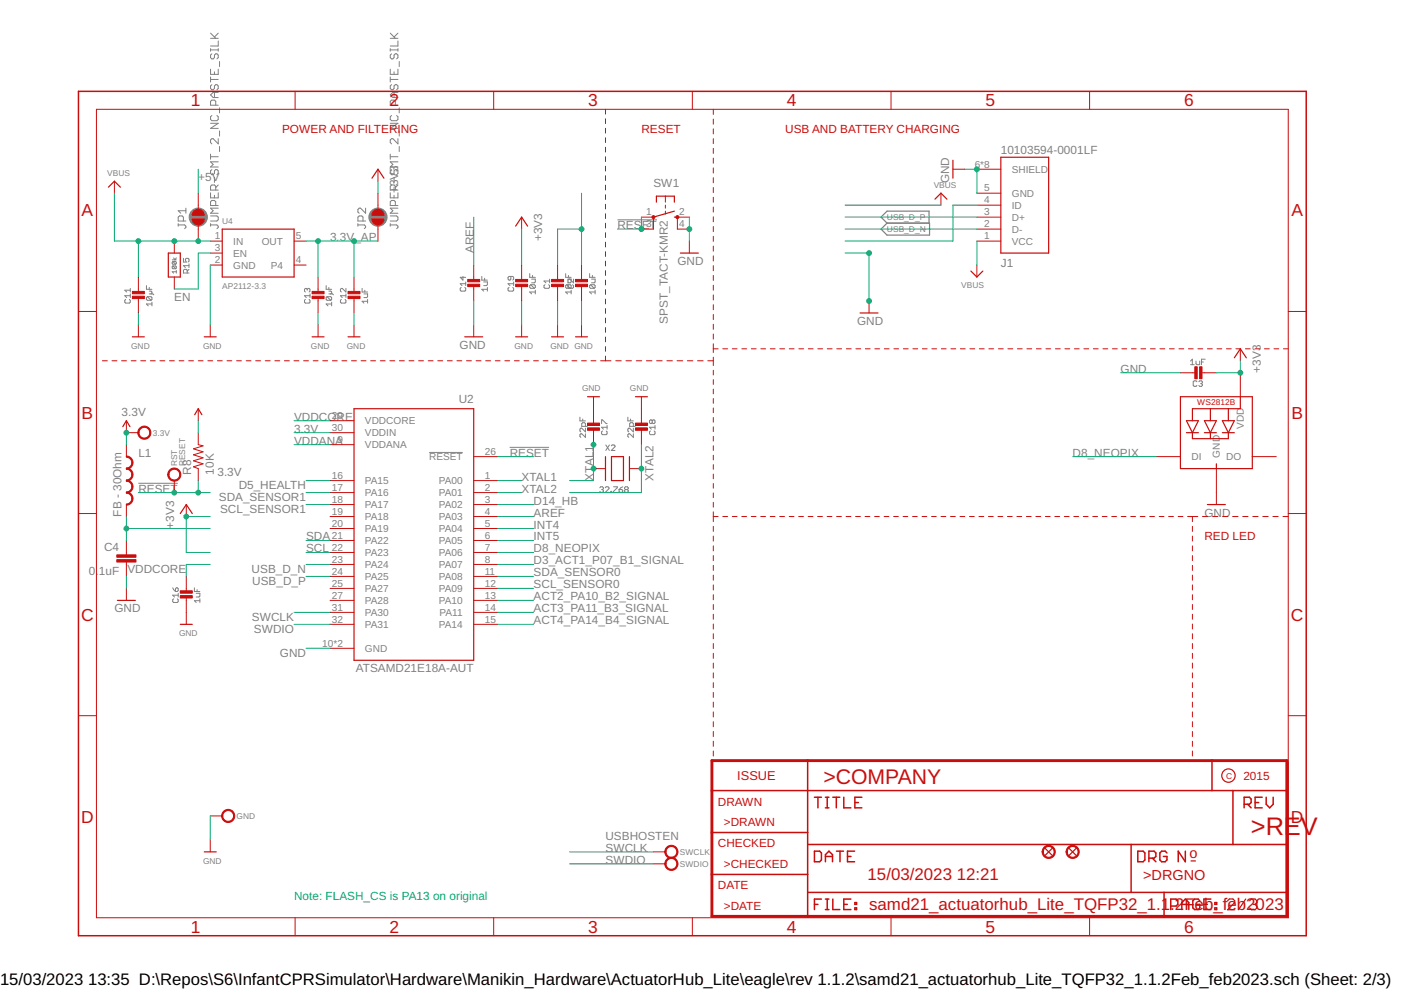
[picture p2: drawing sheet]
<svg xmlns="http://www.w3.org/2000/svg" width="297mm" height="210mm" viewBox="0 0 297 210" stroke-linecap="round" stroke-linejoin="round" font-family="sans-serif">
<g fill="none" stroke="#808080" stroke-width=".21">
<path d="M44.6 14.7v1.1h1.7v-1.1M44.6 10.3v.6M44.6 16.3v1.1M44.6 16.8h1.7M44.6 10.6h1.7M44.6 8.1h1.7M44.6 7l1.1 1.1M44.9 11.4l-.3 .3v.5l.3 .3h.3l.3-.3v-.5l.2-.3h.3l.3 .3v.5l-.3 .3M44.9 17.9l-.3 .3v.6l.3 .2h.3l.3-.2v-.6l.2-.3h.3l.3 .3v.6l-.3 .2M45.5 15.2v.6M45.5 19.6v1.1M46.3 8.7v1.1h-1.7"/>
<path d="M46.3 10.3v.6M46.3 19.6h-1.1l-.6 .5 .6 .6h1.1M46.3 7l-.8 .9M46.5 13v1.1M82.7 16.8h1.7M82.7 14.7v1.1h1.7v-1.1M82.7 10.6h1.7M82.7 8.1h1.7M82.7 10.3v.6M82.7 16.3v1.1M82.7 7l1.1 1.1M83 17.9l-.3 .3v.6l.3 .2h.3l.2-.2v-.6l.3-.3h.3l.3 .3v.6l-.3 .2"/>
<path d="M83 11.4l-.3 .3v.5l.3 .3h.3l.2-.3v-.5l.3-.3h.3l.3 .3v.5l-.3 .3M83.5 15.2v.6M83.5 19.6v1.1M84.4 19.6h-1.1l-.6 .5 .6 .6h1.1M84.4 8.7v1.1h-1.7M84.4 10.3v.6M84.4 7l-.9 .9M84.6 13v1.1M44.6 32.7v1.1M44.6 33.2h1.7M44.6 26.1h1.7l-1.7 1.1h1.7M44.9 24.5l-.3 .3v.5l.3 .3h1.1l.3-.3v-.5l-.3-.3"/>
<path d="M44.9 36l-.3 .2v.6l.3 .2h.3l.3-.2v-.6l.2-.2h.3l.3 .2v.6l-.3 .2M45.5 37.6v1.1M45.7 22.3v-.8l-.2-.3h-.6l-.3 .3v.8h1.7M46.3 29.4v1.1l-1.1-1.1h-.3l-.3 .3v.5l.3 .3M46.3 39.2l-.6 .6M46.3 34.3h-1.7l.6 .6-.6 .5h1.7M46.5 22.9v1M46.5 27.8v1.1M46.5 31.1v1M82.7 33.2h1.7M82.7 26.1h1.7l-1.7 1.1h1.7M82.7 32.7v1.1"/>
<path d="M83 36l-.3 .2v.6l.3 .2h.3l.2-.2v-.6l.3-.2h.3l.3 .2v.6l-.3 .2M83 24.5l-.3 .3v.5l.3 .3h1.1l.3-.3v-.5l-.3-.3M83.5 37.6v1.1M83.8 22.3v-.8l-.3-.3h-.5l-.3 .3v.8h1.7M84.4 34.3h-1.7l.6 .6-.6 .5h1.7M84.4 29.4v1.1l-1.1-1.1h-.3l-.3 .3v.5l.3 .3M84.4 39.2l-.6 .6M84.6 22.9v1M84.6 27.8v1.1M84.6 31.1v1M36.5 55.1h.9M36.7 55.5h.5l.2 .1-.2 .4"/>
<path d="M36.7 56.4h.5l.2 .1-.2 .5M36.7 56.4l-.2 .4 .2 .2h.5M36.7 55.5l-.2 .4 .7 .1M36.7 56.4l.5 .6M36.7 55.5l.5 .5M36.8 54.7l.3 .4 .3-.4M37.4 57.6h-.9l.3 .3M37.4 57.3v.6M37.8 47.7h1.3l.3 .3v.2l-.3 .3M37.8 47.4v.6M38.9 46.9v-.9l-.3-.2h-.5l-.3 .2v.9h1.6M38.9 54.8v.8h.6l-.2-.4 .2-.4h.4l.2 .2v.4l-.2 .2"/>
<path d="M39.4 44.1v1.1M39.4 44.7h-1.6l.5 .5M39.7 57.9v-.6l-.2-.2h-.4l-.2 .2v.6h1.2M40.1 57.1l-.4 .4M40.1 56.3h-1.2l.4 .4M40.1 55.9v.8M44.6 47.7h1.4l.3 .3v.2l-.3 .3M44.6 40.9v1.1h1.7v-1.1M44.6 45.8h1.4l.3 .2v.6l-.3 .3h-1.4M44.6 47.4v.6M45.5 41.4v.6M45.7 40.3v-.8l-.2-.3h-.6l-.3 .3v.8h1.7"/>
<path d="M45.7 43.6v-.8l-.2-.3h-.6l-.3 .3v.8h1.7M46.3 44.1h-1.7l.6 .6-.6 .5h1.7M75.9 47.7h1.3l.3 .3v.2l-.3 .3M75.9 47.4v.6M77 46.9v-.9l-.3-.2h-.5l-.3 .2v.9h1.6M77.5 44.1v1.1l-1.1-1.1h-.2l-.3 .3v.6l.3 .2M82.7 47.7h1.4l.3 .3v.2l-.3 .3M82.7 45.8h1.4l.3 .2v.6l-.3 .3h-1.4M82.7 40.9v1.1h1.7v-1.1M82.7 47.4v.6M83.5 41.4v.6M83.8 40.3v-.8l-.3-.3h-.5l-.3 .3v.8h1.7"/>
<path d="M83.8 43.6v-.8l-.3-.3h-.5l-.3 .3v.8h1.7M84.4 44.1h-1.7l.6 .6-.6 .5h1.7M98.1 58.6v.8l-.5-.6h1.1M98.7 59.8v.8M102.2 58.6v.8h1.1M102.6 59.8h.7v.6l-.2 .2h-.5M102.7 59v.4M108.3 58.6v.6l-.2 .2-.4-.2v-.4l.2-.2h.8l.2 .2v.4l-.2 .2M108.9 59.8v.8M112.3 58v.8h1.2M112.7 59.2h.8v.6l-.2 .2h-.6M112.9 58.4v.4"/>
<path d="M116.5 59.2v.8M116.5 59.6h-1.2l.4 .4M119.9 58v.8h1.2M120.3 59.2h.8v.6l-.2 .2h-.6M120.5 58.4v.4M120.6 59.2l-.2 .2v.4l.2 .2M120.8 59.2l.8 .8v-.8M125 58v.8h1.2M125.4 59.2h.8v.6l-.2 .2h-.6M125.6 58.4v.4M130.9 46.6h8.4M26.6 63.5l-.1 .2v.4l.1 .2h.8l.2-.2v-.4l-.2-.2"/>
<path d="M27.6 61.2v.7M27.6 62.3v.8M27.6 62.7h-1.1l.4 .4M27.6 61.5h-1.1l.4 .4M31.1 60.6v.7h1.1M31.2 62.9h.8l.2 .2v.4l-.2 .2M31.2 62.9l-.1 .2v.4l.1 .2h.8M31.2 62.9l.8 .8M31.6 61.7h.4l.2 .2-.2 .4M31.6 62.3h.8l.2 .2M31.6 60.9v.4M32.2 64.5h-1.1l.3 .4"/>
<path d="M32.2 64.1v.8M64.7 63.5l-.1 .2v.4l.1 .2h.8l.2-.2v-.4l-.2-.2M65.1 61.3l-.2-.1-.3 .1v.4l.1 .2M65.1 61.3l.2-.1 .4 .1v.4l-.2 .2M65.1 61.3v.2M65.7 62.7h-1.1l.3 .4M65.7 62.3v.8M69.2 60.6v.7h1.1M69.3 62.9l-.1 .2v.4l.1 .2h.8M69.3 62.9h.8l.2 .2v.4l-.2 .2M69.3 62.9l.8 .8M69.7 62.3h.8l.2 .2"/>
<path d="M69.7 61.7h.4l.2 .2-.2 .4M69.7 60.9v.4M70.3 64.5h-1.1l.3 .4M70.3 64.1v.8M72.4 63.5l-.2 .2v.4l.2 .2h.8l.1-.2v-.4l-.1-.2M73.3 62.7h-1.1l.4 .4M73.3 61.2v.7l-.7-.7-.4 .1v.4l.2 .2M73.3 62.3v.8M76.8 61.2v.7h1.1M77.2 62.3h.7v.6l-.2 .2h-.5M77.3 61.5v.4M77.9 63.9h-1.1l.4 .4"/>
<path d="M77.9 63.5v.8M97.8 60.9l-.2 .2v.4l.2 .2h.8l.1-.2v-.4l-.1-.2M98.7 60.2h-1.1l.4 .4M103.3 61.3h-1.1l.4 .4M103.3 60.9v.8M107.9 60.9l-.2 .2v.4l.2 .2h.8l.2-.2v-.4l-.2-.2M108.9 60.2h-1.2l.4 .4M112.5 60.4h.8l.2 .2v.3l-.2 .2M112.5 60.4l-.2 .2v.3l.2 .2h.8M112.5 60.4l.8 .7M113.5 61.9h-1.2l.4 .4M113.5 61.5v.8"/>
<path d="M115.5 60.4l-.2 .2v.3l.2 .2h.8l.2-.2v-.3l-.2-.2M120.1 60.4l-.2 .2v.3l.2 .2h1.3l.2-.2v-.3l-.2-.2M120.1 60.4h.8l.2 .2v.3l-.2 .2zM120.6 60.4l-.2 .2v.3l.2 .2M121.1 61.9h-1.2l.4 .4M121.1 61.5v.8M125.2 60.4l-.2 .2v.3l.2 .2h.8M125.2 60.4h.8l.2 .2v.3l-.2 .2M125.2 60.4l.8 .7M126.2 61.9h-1.2l.4 .4M126.2 61.5v.8M252.4 76.6l.4-.4v1.1"/>
<path d="M252.4 77.3h.8M253.6 76.6v.5l.2 .2h.6v-.7M254.7 76.8h.4M255.5 76.2h-.8v1.1M91 95.9h7.1M108.1 94.8h8.3M123 88.5v.7h1.1M123.5 88.8v.4M124.1 90.4v-.6l-.2-.2h-.4l-.2 .2v.6h1.2M124.1 90.8v.8l-.8-.8-.3 .2v.4l.1 .2M124.1 92v.7l-.8-.7-.3 .2v.3l.1 .2M127.6 89.8v-.8h.1l.8 .8h.2"/>
<path d="M127.7 91.4l-.1 .2v.4l.1 .2h.8l.2-.2v-.4l-.2-.2M128.4 94.3l.8 1.2M128.7 90.2v.8M128.7 90.6h-1.1l.3 .4M129.2 94.3l-.8 1.2M129.6 94.5l.2-.2h.4l.2 .2v.2l-.8 .8h.8M133.1 88.5v.7h1.2M133.7 88.8v.4M134.3 92v.7l-.8-.7-.4 .2v.3l.2 .2M134.3 90.8v.8l-.8-.8-.4 .2v.4l.2 .2M134.3 90.4v-.6l-.2-.2h-.4l-.2 .2v.6h1.2M137.9 91.4l-.2 .2v.4l.2 .2h.8l.2-.2v-.4l-.2-.2"/>
<path d="M138.3 89.2l-.2-.2-.4 .2v.4l.2 .2 .4-.2M138.3 89.2l.2-.2 .4 .2v.4l-.2 .2-.4-.2M138.3 89.2v.4M138.9 90.6h-1.2l.4 .4M138.9 90.2v.8M253.8 80.9l-.2-.1h-.4l-.2 .1v.8l.2 .2h.4l.2-.2M254.2 80.9l.2-.1h.3l.2 .1-.2 .4M254.6 81.3h.1M254.7 81.3l.2 .2-.2 .4h-.3l-.2-.2M29.3 102.5h8.4M127.2 103.4l.2-.2h.3l.2 .2-.2 .4M127.6 103.8h.1"/>
<path d="M127.7 103.8l.2 .2-.2 .4h-.3l-.2-.2M128.3 103.4l.2-.2h.4l.2 .2v.2l-.8 .8h.8M129.5 104.2h.2v.2h-.2zM130.1 103.2h.8v.2l-.8 .8v.2M131.3 103.8h.5l.2 .4-.2 .2h-.4l-.1-.2zM132 103.2l-.7 .6M132.6 103.8l-.2-.2 .2-.4h.4l.2 .2-.2 .4M132.6 103.8h.4M132.6 103.8l-.2 .2 .2 .4h.4l.2-.2-.2-.4M36.6 124.6l.6 .8M36.8 127l-.2 .2v.4l.2 .1h.8l.2-.1v-.4l-.2-.2M37.2 124.8l.2-.2 .4 .2v.4l-.2 .2h-.4z"/>
<path d="M37.8 125.8v.8M37.8 126.2h-1.2l.4 .4M41.2 124.6v.8h1.2M41.6 125.8h.8v.6l-.2 .2h-.6M41.8 125v.4M42.4 127.4h-1.2l.4 .3M42.4 127v.7"/>
</g>
<g fill="#808080" stroke="#808080" stroke-width=".21">
<circle cx="42" cy="46" r="1.93"/>
<circle cx="80.1" cy="46" r="1.93"/>
</g>
<path d="M188.1 47.3l-1.3-1.3 1.3-1.2h8.9v2.5M188.1 47.3h9v2.5h-9l-1.3-1.2z" fill="none" stroke="#808080" stroke-width=".25"/>
<g fill="none" stroke="#c90d0c" stroke-width=".21">
<path d="M62.6 19.4v3.8M104.7 19.4v3.8M146.8 19.4v3.8M188.9 19.4v3.8M231 19.4v3.8M20.4 23.2h252.7v171.4h-252.7zM24.3 38.4v2.6M80.1 35.9v2.5M128.4 23.2v1M128.4 25.2v1M128.4 27.2v1M128.4 29.2v1"/>
<path d="M128.4 31.2v1M128.4 33.2v1M128.4 35.2v1.1M128.4 37.3v1M128.4 39.3v1M151.2 23.2v1.1M151.2 25.3v1M151.2 27.3v1.1M151.2 29.4v1.1M151.2 31.5v1M151.2 33.5v1.1M151.2 35.6v1.1"/>
<path d="M151.2 37.7v1.1M151.2 39.8v1M202 35.9h2.6M207.1 35.9h5.1M29.3 58.7v3.3M37 51.1v2.6M37 58.7v2.6M42 41v3.4M42 47.7v3.4M44.6 51.1h2.5M44.6 53.7h2.5M44.6 56.2h2.5"/>
<path d="M62.4 51.1h2.5M62.4 56.2h2.5M67.4 58.7v3.3M75.1 58.7v3.3M80.1 41v3.4M80.1 47.7v3.4M100.4 56.2v3.3M110.6 46v2.6M110.6 56.2v3.3M118.2 56.2v3.3M123.3 56.2v3.3M128.4 41.3v1"/>
<path d="M128.4 43.3v1M128.4 45.3v1M128.4 47.3v1M128.4 49.3v1.1M128.4 51.4v1M128.4 53.4v1M128.4 55.4v1M128.4 57.4v1M128.4 59.4v1M136 46h2.5v2.6h-2.5M141.1 41.6v1.3M141.1 43.5v.6"/>
<path d="M141.1 44.8v.6M146.2 51.1v2.6M146.2 46h-2.6v2.6h2.6M151.2 41.8v1.1M151.2 43.9v1.1M151.2 46v1M151.2 48v1.1M151.2 50.1v1.1M151.2 52.2v1.1M151.2 54.3v1M151.2 56.3v1.1M151.2 58.4v1.1"/>
<path d="M199.5 41v2.5M207.1 46h5.1M207.1 48.6h5.1M207.1 51.1h5.1M207.1 43.5h5.1M207.1 41h5.1M207.1 56.2v2.5M16.6 66h3.8M21.7 76.5h1.1M23.7 76.5h1.1M25.8 76.5h1M27.8 76.5h1.1"/>
<path d="M29.3 63.1v3.3M29.3 68.9v2.5M29.8 76.5h1.1M31.9 76.5h1M33.9 76.5h1M35.9 76.5h1.1M38 76.5h1M40 76.5h1M42 76.5h1.1M44.1 76.5h1M44.6 68.9v2.5M46.1 76.5h1"/>
<path d="M48.1 76.5h1M50.2 76.5h1M52.2 76.5h1M54.2 76.5h1M56.2 76.5h1.1M58.3 76.5h1M60.3 76.5h1M62.3 76.5h1.1M64.4 76.5h1M66.4 76.5h1M67.4 63.1v3.3M67.4 68.9v2.5"/>
<path d="M68.4 76.5h1.1M70.5 76.5h1M72.5 76.5h1M74.5 76.5h1.1M75.1 63.1v3.3M75.1 68.9v2.5M76.6 76.5h1M78.6 76.5h1M80.6 76.5h1.1M82.7 76.5h1M84.7 76.5h1M86.7 76.5h1.1"/>
<path d="M88.8 76.5h1M90.8 76.5h1M92.8 76.5h1.1M94.8 76.5h1.1M96.9 76.5h1M98.9 76.5h1M100.4 60.5v3.3M100.4 68.9v2.5M100.9 76.5h1.1M103 76.5h1M105 76.5h1M107 76.5h1.1"/>
<path d="M109.1 76.5h1M110.6 60.5v3.3M110.6 68.9v2.5M111.1 76.5h1M113.1 76.5h1.1M115.2 76.5h1M117.2 76.5h1M118.2 60.5v3.3M118.2 68.9v2.5M119.2 76.5h1M121.3 76.5h1M123.3 76.5h1"/>
<path d="M123.3 60.5v3.3M123.3 68.9v2.5M125.3 76.5h1M127.3 76.5h2.2M128.4 61.4v1M128.4 63.4v1M128.4 65.4v1M128.4 67.4v1.1M128.4 69.4v1.1M128.4 71.5v1M128.4 73.5v1M128.4 75.5v1"/>
<path d="M130.6 76.5h1.1M132.7 76.5h1.2M134.9 76.5h1.2M137.1 76.5h1.1M139.2 76.5h1.2M141.4 76.5h1.2M143.6 76.5h1.1M145.7 76.5h1.2M147.9 76.5h1.2M150.1 76.5h1.1M151.2 60.5v1M151.2 62.5v1.1"/>
<path d="M151.2 64.6v1.1M151.2 66.7v1.1M151.2 68.7v1.1M151.2 70.8v1.1M151.2 72.9v1.8M151.2 75.7v1.8M151.2 78.5v1M151.2 74h1.1M153.2 74h1.1M155.3 74h1M157.3 74h1M159.3 74h1"/>
<path d="M161.3 74h1M163.3 74h1M165.3 74h1M167.3 74h1.1M169.4 74h1M171.4 74h1M173.4 74h1M175.4 74h1M177.4 74h1M179.5 74h1M181.5 74h1M183.5 74h1"/>
<path d="M184.3 63.8v2.6M185.5 74h1M187.5 74h1M189.5 74h1M191.5 74h1.1M193.5 74h1.1M195.6 74h1M197.6 74h1M199.6 74h1M201.6 74h1M203.6 74h1M205.6 74h1.1"/>
<path d="M207.6 74h1.1M209.7 74h1M211.7 74h1M213.7 74h1M215.7 74h1M217.7 74h1M219.7 74h1M221.8 74h1M223.8 74h1M225.8 74h1M227.8 74h1M229.8 74h1"/>
<path d="M231.8 74h1M233.8 74h1.1M235.9 74h1M237.9 74h1M239.9 74h1M241.9 74h1M243.9 74h1M245.9 74h1.1M247.9 74h1.1M250 74h1M250.3 79h3.3M252 74h1"/>
<path d="M254 74h1M254.6 79h3.3M256 74h1M258 74h1M260 74h1M262 74h1.1M263 74v2.5M263 79v5.1M264.1 74h1M266.1 74h1M268.1 74h1M270.1 74h1"/>
<path d="M272.1 74h1M273.1 66h3.8M26.8 89.2v2.5h2.5M26.8 94.3v2.5M42 91.7v2.6l1.1 .2-2.1 .7 2.1 .6-2.1 .6 2.1 .7-2.1 .6 2.1 .6-2.1 .7 1 .4v2.5M42 86.7v2.5M70 94.3h5.1M70 91.7h5.1M70 89.2h5.1M100.4 96.8h5.1M125.8 84.1v5.9M125.8 91v3.3"/>
<path d="M125.8 99.4h2.6M133.5 99.4h2.5M136 84.1v5.9M136 91v3.3M151.2 80.5v1M151.2 82.5v1M151.2 84.5v1M151.2 86.5v1M151.2 88.5v1M151.2 90.5v1M151.2 92.5v1M151.2 94.5v1"/>
<path d="M151.2 96.5v1M151.2 98.5v1M245.2 96.8h5.1M257.9 99.4v7.6M265.5 96.8h5.1M16.6 108.9h3.8M26.8 107v2.5M26.8 114.6v3M26.8 119.2v3M37 101.9v2.5M39.5 107v2.5M70 109.5h5.1"/>
<path d="M70 101.9h5.1M70 104.4h5.1M70 107h5.1M70 112.1h5.1M70 114.6h5.1M70 117.1h5.1M70 119.7h5.1M100.4 109.5h5.1M100.4 101.9h5.1M100.4 104.4h5.1M100.4 107h5.1M100.4 112.1h5.1"/>
<path d="M100.4 114.6h5.1M100.4 117.1h5.1M100.4 119.7h5.1M151.2 100.5v1M151.2 102.5v1M151.2 104.5v1M151.2 106.5v1M151.2 108.5v2.1M151.2 111.6v1.1M151.2 113.7v1M151.2 115.7v1.1M151.2 117.8v1.1"/>
<path d="M151.2 119.9v1M151.2 109.5h1.1M153.2 109.5h1.1M155.3 109.5h1M157.3 109.5h1M159.3 109.5h1M161.3 109.5h1M163.3 109.5h1M165.3 109.5h1M167.3 109.5h1M169.3 109.5h1M171.3 109.5h1.1"/>
<path d="M173.4 109.5h1M175.4 109.5h1M177.4 109.5h1M179.4 109.5h1M181.4 109.5h1M183.4 109.5h1M185.4 109.5h1M187.5 109.5h.9M189.5 109.5h1M191.5 109.5h1M193.5 109.5h1M195.5 109.5h1"/>
<path d="M197.5 109.5h1M199.5 109.5h1M201.5 109.5h1M203.5 109.5h1.1M205.5 109.5h1.1M207.6 109.5h1M209.6 109.5h1M211.6 109.5h1M213.6 109.5h1M215.6 109.5h1M217.6 109.5h1M219.6 109.5h1"/>
<path d="M221.6 109.5h1.1M223.6 109.5h1.1M225.7 109.5h1M227.7 109.5h1M229.7 109.5h1M231.7 109.5h1M233.7 109.5h1M235.7 109.5h1M237.7 109.5h1M239.7 109.5h1M241.7 109.5h1.1M243.8 109.5h1"/>
<path d="M245.8 109.5h1M247.8 109.5h1M249.8 109.5h1M251.8 109.5h2.2M252.8 109.5v1.1M252.8 111.6v1.1M252.8 113.7v1M252.8 115.7v1.1M252.8 117.8v1.1M252.8 119.9v1M255 109.5h1.1M257.1 109.5h1.1"/>
<path d="M259.2 109.5h1.1M261.3 109.5h1.2M263.5 109.5h1.1M265.6 109.5h1.1M267.7 109.5h1.2M269.9 109.5h1.1M272 109.5h1.1M273.1 108.9h3.8M26.8 124.8v2.5M39.5 122.2v3.3M39.5 126.5v5.9M70 122.2h5.1"/>
<path d="M70 124.8h5.1M70 127.3h5.1M70 129.8h5.1M70 132.4h5.1M70 137.5h5.1M100.4 122.2h5.1M100.4 124.8h5.1M100.4 127.3h5.1M100.4 129.8h5.1M100.4 132.4h5.1M151.2 121.9v1.1M151.2 124v1.1"/>
<path d="M151.2 126.1v1.1M151.2 128.2v1M151.2 130.2v1.1M151.2 132.3v1.1M151.2 134.4v1M151.2 136.4v1.1M151.2 138.5v1.1M252.8 121.9v1.1M252.8 124v1.1M252.8 126.1v1.1M252.8 128.2v1M252.8 130.2v1.1"/>
<path d="M252.8 132.3v1.1M252.8 134.4v1M252.8 136.4v1.1M252.8 138.5v1.1M16.6 151.7h3.8M151.2 140.6v1.1M151.2 142.7v1M151.2 144.7v1.1M151.2 146.8v1.1M151.2 148.9v1M151.2 150.9v1.1M151.2 153v1.1"/>
<path d="M151.2 155.1v1.1M151.2 157.2v1M151.2 159.2v1.1M252.8 140.6v1.1M252.8 142.7v1M252.8 144.7v1.1M252.8 146.8v1.1M252.8 148.9v1M252.8 150.9v1.1M252.8 153v1.1M252.8 155.1v1.1M252.8 157.2v1"/>
<path d="M252.8 159.2v1.1M273.1 151.7h3.8M44.6 178.1v2.5M44.6 173h2.5M62.6 194.6v3.8M104.7 194.6v3.8M138.5 180.6h2.6M138.5 183.2h2.6M146.8 194.6v3.8M188.9 194.6v3.8M231 194.6v3.8"/>
</g>
<path d="M150.9 161.3h121.9v33h-121.9z" fill="none" stroke="#c90d0c" stroke-width=".61"/>
<g fill="none" stroke="#c90d0c" stroke-width=".32">
<path d="M16.6 19.4h260.3v179h-260.3zM150.9 167.6h121.9M150.9 176.5h20.3M171.2 161.3v33M171.2 179h101.6M172.7 169h1.5M173.4 169v2.3M175 169h.7M175 171.3h.7M175.4 169v2.3M176.6 169h1.5M177.3 169v2.3"/>
<path d="M178.9 169v2.3h1.5M181.3 170.2h.7M182.7 169h-1.4v2.3h1.4M239.8 179v10.2M257 161.3v6.3M261.4 167.6v11.4M263.8 170.5h1.1l.4-.3v-.8l-.4-.4h-1.1v2.3M264.5 170.5l.8 .8M266.1 170.2h.8M267.6 169h-1.5v2.3h1.5M268.5 169v1.5l.7 .8 .7-.8v-1.5M150.9 185.4h20.3"/>
<path d="M171.2 189.2h101.6M172.7 180.5h1.1l.4 .3v1.5l-.4 .4h-1.1zM172.7 191.7h.7M174.2 190.6h-1.5v2.2M175 181.6h1.5M175 182.7v-1.5l.7-.7 .8 .7v1.5M175 190.6h.7M175 192.8h.7M175.4 190.6v2.2M176.6 190.6v2.2h1.5M177.4 180.5h1.4M178.1 180.5v2.2"/>
<path d="M178.9 191.7h.7M179.7 181.6h.7M180.4 190.6h-1.5v2.2h1.5M181.2 180.5h-1.5v2.2h1.5M181.3 191.4h.3v.3h-.3zM181.3 192.5h.3v.3h-.3zM241.2 180.5h1.2l.3 .3v1.5l-.3 .4h-1.2zM243.6 181.9h1.1l.4-.3v-.8l-.4-.3h-1.1v2.2M244.3 181.9l.8 .8M246.8 189.2v5.1M247.4 180.8l-.4-.3h-.7l-.4 .3v1.5l.4 .4h.7l.4-.4v-.7h-.7M248.2 192.1h1.1l.4-.4v-.7l-.4-.4h-1.1v2.2"/>
<path d="M250.6 191.7h1.5M250.6 192.8v-1.4l.7-.8 .8 .8v1.4M251.3 180.5v2.2l-1.5-2.2v2.2M254.4 191l-.4-.4h-.7l-.4 .4v1.5l.4 .3h.7l.4-.3v-.8h-.8M255.2 191.7h.8M256.7 190.6h-1.5v2.2h1.5M257.6 191.4h.4v.3h-.4zM257.6 192.5h.4v.3h-.4z"/>
</g>
<g fill="none" stroke="#c90d0c" stroke-width=".25">
<path d="M23 39.7l1.3-1.3 1.2 1.3M78.9 37.8l1.2-1.9 1.3 1.9M202 34v3.8M212.2 33.3h10.1v20.4h-10.1zM35.7 53.7h2.5v5h-2.5zM47.1 48.6h15.3v10.1h-15.3zM109.3 47.9l1.3-1.9 1.3 1.9M139.2 42.9v-1.3h3.8v1.3M143 46h.6M143 44.8l-4.5 1.2M144.3 53.7h3.8M198.2 42.2l1.3-1.2 1.3 1.2"/>
<path d="M205.8 57.5l1.3 1.2 1.3-1.2M28.1 71.4h2.5M43.3 71.4h2.5M66.2 71.4h2.5M73.8 71.4h2.5M98.5 71.4h3.8M109.3 71.4h2.6M116.9 71.4h2.6M122 71.4h2.6M182.4 66.4h3.8M261.7 75.9l1.3-1.9 1.2 1.9M26 90.5l.8-1.3 .8 1.3"/>
<path d="M41.3 87.9l.7-1.2 .8 1.2M75.1 86.7h25.3v53.3h-25.3zM124.6 84.1h2.5M128.4 96.8v5.1M129.6 96.8h2.6v5.1h-2.6zM133.5 96.8v5.1M134.7 84.1h2.6M250.3 84.1h15.2v15.3h-15.2zM251.5 89.2h2.6l-1.3 2.5zM251.5 91.7h2.6M252.8 91.7v1.3h7.6v-1.3M255.4 89.2h2.5l-1.3 2.5z"/>
<path d="M255.4 91.7h2.5M256.6 86.7v2.5M256.6 91.7v1.3M257.9 98.3v1.1M259.2 89.2h2.5l-1.3 2.5zM259.2 91.7h2.5M260.4 86.7v2.5M263 84.1v2.6h-10.2v2.5M38.2 108.9l1.3-1.9 1.3 1.9M256 107h3.8M24.9 127.3h3.8M38.2 132.4h2.6"/>
<path d="M221.6 179.9l1.5 1.5M223.1 179.9l-1.5 1.5M226.7 179.9l1.5 1.5M228.2 179.9l-1.5 1.5M43.3 180.6h2.5M252.5 182.5h1M260.3 191l.3-.4h.8l.4 .4v.4l-1.5 1.5h1.5M264.1 190.6l-1.5 2.3M264.9 191l.4-.4h.8l.4 .4v.4l-.4 .3M265.7 191.7h.4M266.1 191.7l.4 .4v.4l-.4 .4h-.8l-.4-.4"/>
<circle cx="260.5" cy="164.4" r="1.42"/>
</g>
<g fill="#c90d0c" stroke="#c90d0c" stroke-width=".21">
<path d="M28.1 62.8h2.5v.5h-2.5z"/>
<path d="M28.1 61.8h2.5v.5h-2.5z"/>
<path d="M73.8 62.8h2.5v.5h-2.5z"/>
<path d="M73.8 61.8h2.5v.5h-2.5z"/>
<path d="M66.2 62.8h2.5v.5h-2.5z"/>
<path d="M66.2 61.8h2.5v.5h-2.5z"/>
<path d="M99.2 60.3h2.5v.5h-2.5z"/>
<path d="M99.2 59.2h2.5v.6h-2.5z"/>
<path d="M38.2 126.3h2.6v.5h-2.6z"/>
<path d="M38.2 125.3h2.6v.5h-2.6z"/>
<path d="M124.6 89.7h2.5v.5h-2.5z"/>
<path d="M124.6 90.7h2.5v.5h-2.5z"/>
<path d="M134.7 89.7h2.6v.5h-2.6z"/>
<path d="M134.7 90.7h2.6v.5h-2.6z"/>
<path d="M109.3 60.3h2.6v.5h-2.6z"/>
<path d="M109.3 59.2h2.6v.6h-2.6z"/>
<path d="M116.9 60.3h2.6v.5h-2.6z"/>
<path d="M116.9 59.2h2.6v.6h-2.6z"/>
<path d="M122 60.3h2.6v.5h-2.6z"/>
<path d="M122 59.2h2.6v.6h-2.6z"/>
<path d="M254.3 77.8h.5v2.5h-.5z"/>
<path d="M253.3 77.8h.5v2.5h-.5z"/>
<path d="M24.8 118.7h4v.5h-4z"/>
<path d="M24.8 117.6h4v.6h-4z"/>
</g>
<g fill="#c90d0c" stroke="#c90d0c" stroke-width=".21">
<path d="M226.4 179.7a1.4 1.4 0 0 1 2.2 .2 1.4 1.4 0 0 1-.8 2.1 1.4 1.4 0 0 1-1.8-1.4h.3a1.15 1.15 0 0 1 1.6-1 1.15 1.15 0 0 1 .3 1.9 1.15 1.15 0 0 1-1.9-.6v-.3h-.3z" fill-rule="evenodd"/>
<path d="M221.3 179.7a1.4 1.4 0 0 1 2.2 .2 1.4 1.4 0 0 1-.8 2.1 1.4 1.4 0 0 1-1.8-1.4h.3a1.15 1.15 0 0 1 1.6-1 1.15 1.15 0 0 1 .3 1.9 1.15 1.15 0 0 1-1.9-.6v-.3h-.3z" fill-rule="evenodd"/>
<path d="M141.3 179.7a1.39 1.39 0 0 1 2.2 .2 1.39 1.39 0 0 1-.8 2.1 1.39 1.39 0 0 1-1.8-1.4h.3a1.15 1.15 0 0 1 1.6-1 1.15 1.15 0 0 1 .3 1.9 1.15 1.15 0 0 1-1.9-.6v-.3h-.3z" fill-rule="evenodd"/>
<path d="M141.3 182.2a1.39 1.39 0 0 1 2.2 .2 1.39 1.39 0 0 1-.8 2.1 1.39 1.39 0 0 1-1.8-1.3h.3a1.15 1.15 0 0 1 1.6-1.1 1.15 1.15 0 0 1 .3 1.9 1.15 1.15 0 0 1-1.9-.5v-.3h-.3z" fill-rule="evenodd"/>
<path d="M26.8 96.7a1.37 1.37 0 0 1 1.4 1.4h-.3l-.1-.5-.3-.4-.7-.3z" fill-rule="evenodd"/>
<path d="M27.9 98.1h.3a1.37 1.37 0 0 1-1.4 1.4v-.3l.5-.1 .4-.3z" fill-rule="evenodd"/>
<path d="M26.8 99.2a1.37 1.37 0 0 1 1.4 1.4h-.3l-.1-.5-.3-.4-.7-.2z" fill-rule="evenodd"/>
<path d="M26.8 101.8l.7-.3 .3-.4 .1-.5h.3a1.37 1.37 0 0 1-1.4 1.4z" fill-rule="evenodd"/>
<path d="M26.8 101.8a1.37 1.37 0 0 1 1.4 1.4h-.3l-.1-.5-.3-.4-.7-.3z" fill-rule="evenodd"/>
<path d="M26.8 104.3l.7-.2 .3-.4 .1-.5h.3a1.37 1.37 0 0 1-1.4 1.4z" fill-rule="evenodd"/>
<path d="M26.8 104.3a1.37 1.37 0 0 1 1.4 1.4h-.3l-.1-.5-.3-.4-.7-.2z" fill-rule="evenodd"/>
<path d="M26.8 106.8l.7-.2 .3-.4 .1-.5h.3a1.37 1.37 0 0 1-1.4 1.4z" fill-rule="evenodd"/>
<path d="M41 44.9a1.28 1.28 0 0 1 1.4-.5 1.28 1.28 0 0 1 .9 1.3h-2.5z" fill-rule="evenodd"/>
<path d="M40.8 46.4h2.5a1.27 1.27 0 0 1-1.3 1.3 1.27 1.27 0 0 1-1.2-1.3z" fill-rule="evenodd"/>
<path d="M79.3 44.7a1.27 1.27 0 0 1 1.4-.2 1.27 1.27 0 0 1 .7 1.2h-2.5v-.5z" fill-rule="evenodd"/>
<path d="M78.9 46.4h2.5a1.27 1.27 0 0 1-1.3 1.3 1.27 1.27 0 0 1-1.2-1.3z" fill-rule="evenodd"/>
<path d="M47.4 172a1.4 1.4 0 0 1 2.2 .3 1.4 1.4 0 0 1-.8 2 1.4 1.4 0 0 1-1.8-1.3h.2a1.14 1.14 0 0 1 1.7-.9 1.14 1.14 0 0 1 .2 1.9 1.14 1.14 0 0 1-1.8-.7l-.1-.3h-.2z" fill-rule="evenodd"/>
<path d="M29.6 90.8a1.4 1.4 0 0 1 2.2 .2 1.4 1.4 0 0 1-.8 2.1 1.4 1.4 0 0 1-1.8-1.4h.3a1.14 1.14 0 0 1 1.6-1 1.14 1.14 0 0 1 .2 1.9 1.14 1.14 0 0 1-1.8-.6v-.3h-.3z" fill-rule="evenodd"/>
<path d="M35.9 99.7a1.39 1.39 0 0 1 2.2 .2 1.39 1.39 0 0 1-.8 2.1 1.39 1.39 0 0 1-1.7-1.4h.2a1.14 1.14 0 0 1 1.6-1 1.14 1.14 0 0 1 .3 1.9 1.14 1.14 0 0 1-1.8-.6l-.1-.3h-.2z" fill-rule="evenodd"/>
<circle cx="138.5" cy="46" r=".33"/>
<circle cx="143.6" cy="46" r=".33"/>
</g>
<g fill="none" stroke="#0dab76" stroke-width=".21">
<path d="M42 35.9v5.1M80.1 38.4v2.6M204.6 35.9h2.5v5.1M24.3 41v10.1h20.3M29.3 51.1v7.6M44.6 56.2v12.7M44.6 53.7h-2.6v7.6h-5M64.9 51.1h15.2M67.4 51.1v7.6M75.1 51.1v7.6M100.4 46v10.2M110.6 48.6v7.6"/>
<path d="M123.3 48.6h-5.1v7.6M123.3 41v15.2M136 46v2.6h-5.1M146.2 46v5.1M179.2 53.7h5.1v10.1M179.2 43.5h20.3M179.2 48.6h27.9M179.2 46h27.9M207.1 51.1v5.1M207.1 43.5h-5.1v7.6h-22.8M29.3 66.4v2.5M67.4 66.4v2.5"/>
<path d="M75.1 66.4v2.5M100.4 63.8v5.1M110.6 63.8v5.1M118.2 63.8v5.1M123.3 63.8v5.1M237.6 79h12.7M263 76.5v2.5h-5.1M26.8 91.7v2.6M42 89.2v2.5M62.4 91.7h7.6M62.4 94.3h7.6M62.4 89.2h7.6"/>
<path d="M105.5 96.8h7.6M125.8 94.3v7.6h-5M136 94.3v10.1h-15.2M227.4 96.8h17.8M26.8 109.5v5.1M26.8 112.1h17.8M29.3 104.4h15.3M42 101.9v2.5M44.6 109.5h-5.1v7.6h5.1M44.6 119.7h-5.1v2.5M64.9 117.1h5.1M64.9 114.6h5.1"/>
<path d="M64.9 104.4h5.1M64.9 101.9h5.1M64.9 119.7h5.1M64.9 107h5.1M105.5 109.5h7.6M105.5 117.1h7.6M105.5 114.6h7.6M105.5 104.4h5.1M105.5 101.9h5.1M105.5 119.7h7.6M105.5 112.1h7.6M105.5 107h7.6"/>
<path d="M26.8 122.2v2.6M62.4 129.8h7.6M62.4 132.4h7.6M64.9 137.5h5.1M64.9 122.2h5.1M105.5 129.8h7.6M105.5 132.4h7.6M105.5 122.2h7.6M105.5 124.8h7.6M105.5 127.3h7.6M44.6 173v5.1M120.8 180.6h17.7"/>
<path d="M120.8 183.2h17.7"/>
</g>
<g fill="#0dab76" stroke="#0dab76" stroke-width=".21">
<circle cx="146.2" cy="48.6" r=".51"/>
<circle cx="184.3" cy="53.7" r=".51"/>
<circle cx="184.3" cy="63.8" r=".51"/>
<circle cx="207.1" cy="35.9" r=".51"/>
<circle cx="29.3" cy="51.1" r=".51"/>
<circle cx="37" cy="51.1" r=".51"/>
<circle cx="42" cy="51.1" r=".51"/>
<circle cx="42" cy="104.4" r=".51"/>
<circle cx="37" cy="104.4" r=".51"/>
<circle cx="136" cy="48.6" r=".51"/>
<circle cx="125.8" cy="94.3" r=".51"/>
<circle cx="125.8" cy="99.4" r=".51"/>
<circle cx="123.3" cy="48.6" r=".51"/>
<circle cx="39.5" cy="109.5" r=".51"/>
<circle cx="263" cy="79" r=".51"/>
<circle cx="26.8" cy="91.7" r=".51"/>
<circle cx="26.8" cy="112.1" r=".51"/>
<circle cx="75.1" cy="51.1" r=".51"/>
<circle cx="67.4" cy="51.1" r=".51"/>
<circle cx="136" cy="99.4" r=".51"/>
</g>
<text font-size="5.4" fill="#c90d0c" x="265.2" y="177.1">&gt;REV</text>
<text font-size="4.5" fill="#c90d0c" x="174.6" y="166.2">&gt;COMPANY</text>
<g font-size="3.7" fill="#c90d0c">
<text x="40.5" y="22.6">1</text>
<text x="82.6" y="22.6">2</text>
<text x="124.7" y="22.6">3</text>
<text x="166.8" y="22.6">4</text>
<text x="208.9" y="22.6">5</text>
<text x="251.1" y="22.6">6</text>
<text x="17.3" y="45.9">A</text>
<text x="273.8" y="45.9">A</text>
<text x="17.3" y="88.7">B</text>
<text x="273.8" y="88.7">B</text>
<text x="17.2" y="131.6">C</text>
<text x="273.7" y="131.6">C</text>
<text x="17.2" y="174.5">D</text>
<text x="273.7" y="174.5">D</text>
<text x="40.5" y="197.8">1</text>
<text x="82.6" y="197.8">2</text>
<text x="124.7" y="197.8">3</text>
<text x="166.8" y="197.8">4</text>
<text x="208.9" y="197.8">5</text>
<text x="251.1" y="197.8">6</text>
</g>
<g font-size="3.6" fill="#c90d0c">
<text x="183.9" y="186.7">15/03/2023</text>
<text x="202.8" y="186.7">12:21</text>
<text x="184.3" y="193">samd21_actuatorhub_Lite_TQFP32_1.1.2Feb_feb2023</text>
</g>
<g font-size="3.5">
<text x="0" y="208.9">15/03/2023</text>
<text x="18.7" y="208.9">13:35 D:\Repos\S6\InfantCPRSimulator\Hardware\Manikin_Hardware\ActuatorHub_Lite\eagle\rev 1.1.2\samd21_actuatorhub_Lite_TQFP32_1.1.2Feb_feb2023.sch (Sheet: 2/3)</text>
</g>
<g font-size="3.1" fill="#c90d0c">
<text x="252.2" y="181.9">o</text>
<text x="242.4" y="186.7">&gt;DRGNO</text>
</g>
<text font-size="2.7" fill="#c90d0c" x="156.3" y="165.4">ISSUE</text>
<g font-size="2.5" fill="#c90d0c">
<text x="59.8" y="28.3">POWER AND FILTERING</text>
<text x="136" y="28.3">RESET</text>
<text x="166.5" y="28.3">USB AND BATTERY CHARGING</text>
<text x="255.4" y="114.6">RED LED</text>
<text x="263.6" y="165.4">2015</text>
<text x="152.2" y="170.8">DRAWN</text>
<text x="152.2" y="179.7">CHECKED</text>
<text x="153.5" y="175.2">&gt;DRAWN</text>
<text x="153.5" y="184.1">&gt;CHECKED</text>
<text x="152.2" y="188.6">DATE</text>
<text x="153.5" y="193">&gt;DATE</text>
</g>
<g font-size="2.5" fill="#808080">
<text x="212.2" y="32.6">10103594-0001LF</text>
<text x="42" y="38.4">+5V</text>
<text x="84.4" y="41" transform="rotate(-90 84.4 41)">+3V3</text>
<text x="138.5" y="39.7">SW1</text>
<text x="201.3" y="38.9" transform="rotate(-90 201.3 38.9)">GND</text>
<text x="70" y="51.1">3.3V_AP</text>
<text x="100.4" y="53.7" transform="rotate(-90 100.4 53.7)">AREF</text>
<text x="114.9" y="51.1" transform="rotate(-90 114.9 51.1)">+3V3</text>
<text x="130.9" y="48.6">RES</text>
<text x="136.1" y="48.6">ET</text>
<text x="143.6" y="56.2">GND</text>
<text x="212.2" y="56.7">J1</text>
<text x="37" y="63.8">EN</text>
<text x="141.6" y="68.6" transform="rotate(-90 141.6 68.6)">SPST_TACT-KMR2</text>
<text x="181.7" y="68.9">GND</text>
<text x="97.4" y="74">GND</text>
<text x="237.6" y="79">GND</text>
<text x="267.3" y="79" transform="rotate(-90 267.3 79)">+3V3</text>
<text x="25.8" y="88.2">3.3V</text>
<text x="62.3" y="89.2">VDDCORE</text>
<text x="97.2" y="85.4">U2</text>
<text x="62.3" y="91.7">3.3V</text>
<text x="62.3" y="94.3">VDDANA</text>
<text x="29.3" y="96.8">L1</text>
<text x="40.5" y="100.6" transform="rotate(-90 40.5 100.6)">R8</text>
<text x="45.3" y="100.6" transform="rotate(-90 45.3 100.6)">10K</text>
<text x="46.1" y="100.9">3.3V</text>
<text x="108.1" y="96.8">RESET</text>
<text x="110.6" y="101.9">XTAL1</text>
<text x="125.8" y="101.9" transform="rotate(-90 125.8 101.9)">XT</text>
<text x="125.8" y="98.9" transform="rotate(-90 125.8 98.9)">AL1</text>
<text x="138.5" y="101.9" transform="rotate(-90 138.5 101.9)">XTAL2</text>
<text x="227.4" y="96.8">D8_NEOPIX</text>
<text x="29.3" y="104.4">RESET</text>
<text x="46.4" y="106.2">SDA_SENSOR1</text>
<text x="50.6" y="103.7">D5_HEALTH</text>
<text x="110.6" y="104.4">XTAL2</text>
<text x="113.1" y="107">D14_HB</text>
<text x="25.8" y="109.5" transform="rotate(-90 25.8 109.5)">FB - 30Ohm</text>
<text x="37" y="112.1" transform="rotate(-90 37 112.1)">+3V3</text>
<text x="46.7" y="108.8">SCL_SENSOR1</text>
<text x="113.1" y="109.5">AREF</text>
<text x="113.1" y="112.1">INT4</text>
<text x="255.4" y="109.5">GND</text>
<text x="22.1" y="116.8">C4</text>
<text x="64.9" y="117.1">SCL</text>
<text x="64.9" y="114.6">SDA</text>
<text x="113.1" y="117.1">D8_NEOPIX</text>
<text x="113.1" y="114.6">INT5</text>
<text x="113.1" y="119.7">D3_ACT1_P07_B1_SIGNAL</text>
<text x="18.9" y="121.8">0.</text>
<text x="21" y="121.8">1uF</text>
<text x="27" y="121.5">VDDCORE</text>
<text x="53.4" y="121.5">USB_D_N</text>
<text x="53.5" y="124">USB_D_P</text>
<text x="113.1" y="122.2">SDA_SENSOR0</text>
<text x="113.1" y="124.8">SCL_SENSOR0</text>
<text x="24.3" y="129.8">GND</text>
<text x="53.4" y="131.6">SWCLK</text>
<text x="113.1" y="127.3">ACT2_PA10_B2_SIGNAL</text>
<text x="113.1" y="129.8">ACT3_PA11_B3_SIGNAL</text>
<text x="53.8" y="134.1">SWDIO</text>
<text x="113.1" y="132.4">ACT4_PA14_B4_SIGNAL</text>
<text x="59.3" y="139.2">GND</text>
<text x="75.4" y="142.5">ATSAMD21E18A-AUT</text>
<text x="128.4" y="178.1">USBHOSTEN</text>
<text x="128.4" y="180.6">SWCLK</text>
<text x="128.4" y="183.2">SWDIO</text>
</g>
<text font-size="2.5" fill="#0dab76" x="62.3" y="190.8">Note: FLASH_CS is PA13 on original</text>
<g font-size="2.1" fill="#808080">
<text x="206.7" y="35.5">6*8</text>
<text x="208.7" y="40.6">5</text>
<text x="214.5" y="41.7">GND</text>
<text x="214.5" y="36.6">SHIELD</text>
<text x="137" y="45.7">1</text>
<text x="144" y="45.7">2</text>
<text x="208.7" y="45.7">3</text>
<text x="208.7" y="43.1">4</text>
<text x="214.5" y="46.8">D+</text>
<text x="214.5" y="44.3">ID</text>
<text x="45.6" y="50.8">1</text>
<text x="45.6" y="53.3">3</text>
<text x="49.4" y="51.9">IN</text>
<text x="55.5" y="51.9">OUT</text>
<text x="62.7" y="50.8">5</text>
<text x="137" y="48.2">3</text>
<text x="144" y="48.2">4</text>
<text x="208.7" y="48.2">2</text>
<text x="208.7" y="50.8">1</text>
<text x="214.5" y="49.3">D-</text>
<text x="214.5" y="51.9">VCC</text>
<text x="45.6" y="55.8">2</text>
<text x="49.4" y="54.4">EN</text>
<text x="49.4" y="57">GND</text>
<text x="57.4" y="57">P4</text>
<text x="62.7" y="55.8">4</text>
<text x="70.3" y="88.8">29</text>
<text x="77.4" y="90">VDDCORE</text>
<text x="70.3" y="91.4">30</text>
<text x="71.5" y="93.9">9</text>
<text x="77.4" y="95">VDDANA</text>
<text x="77.4" y="92.5">VDDIN</text>
<text x="263.7" y="91" transform="rotate(-90 263.7 91)">VDD</text>
<text x="70.3" y="101.5">16</text>
<text x="91" y="97.6">RESET</text>
<text x="102.8" y="101.5">1</text>
<text x="102.8" y="96.5">26</text>
<text x="252.6" y="97.6">DI</text>
<text x="258.7" y="97" transform="rotate(-90 258.7 97)">GND</text>
<text x="260" y="97.6">DO</text>
<text x="70.3" y="104.1">17</text>
<text x="70.3" y="106.6">18</text>
<text x="77.4" y="102.7">PA15</text>
<text x="77.4" y="105.2">PA16</text>
<text x="77.4" y="107.7">PA17</text>
<text x="93" y="102.7">PA00</text>
<text x="93" y="105.2">PA01</text>
<text x="93" y="107.7">PA02</text>
<text x="102.8" y="104.1">2</text>
<text x="102.8" y="106.6">3</text>
<text x="70.3" y="109.2">19</text>
<text x="70.3" y="111.7">20</text>
<text x="77.4" y="110.3">PA18</text>
<text x="77.4" y="112.8">PA19</text>
<text x="93" y="110.3">PA03</text>
<text x="93" y="112.8">PA04</text>
<text x="102.8" y="109.2">4</text>
<text x="102.8" y="111.7">5</text>
<text x="70.3" y="114.2">21</text>
<text x="70.3" y="116.8">22</text>
<text x="70.3" y="119.3">23</text>
<text x="77.4" y="115.4">PA22</text>
<text x="77.4" y="117.9">PA23</text>
<text x="93" y="115.4">PA05</text>
<text x="93" y="117.9">PA06</text>
<text x="102.8" y="114.2">6</text>
<text x="102.8" y="116.8">7</text>
<text x="102.8" y="119.3">8</text>
<text x="70.3" y="121.9">24</text>
<text x="70.3" y="124.4">25</text>
<text x="77.4" y="120.4">PA24</text>
<text x="77.4" y="123">PA25</text>
<text x="77.4" y="125.5">PA27</text>
<text x="93" y="120.4">PA07</text>
<text x="93" y="123">PA08</text>
<text x="93" y="125.5">PA09</text>
<text x="102.8" y="121.9">11</text>
<text x="102.8" y="124.4">12</text>
<text x="70.3" y="126.9">27</text>
<text x="70.3" y="129.5">31</text>
<text x="77.4" y="128.1">PA28</text>
<text x="77.4" y="130.6">PA30</text>
<text x="93" y="128.1">PA10</text>
<text x="93.2" y="130.6">PA11</text>
<text x="102.8" y="126.9">13</text>
<text x="102.8" y="129.5">14</text>
<text x="68.3" y="137.1">10*2</text>
<text x="70.3" y="132">32</text>
<text x="77.4" y="133.1">PA31</text>
<text x="93" y="133.1">PA14</text>
<text x="102.8" y="132">15</text>
<text x="77.4" y="138.2">GND</text>
</g>
<g font-size="1.8" fill="#808080">
<text x="22.7" y="37.4">VBUS</text>
<text x="198" y="39.9">VBUS</text>
<text x="47.1" y="47.6">U4</text>
<text x="188.1" y="46.7">USB_D_P</text>
<text x="188.1" y="49.2">USB_D_N</text>
<text x="47.1" y="61.3">AP2112-3.3</text>
<text x="203.8" y="61">VBUS</text>
<text x="27.8" y="74">GND</text>
<text x="43" y="74">GND</text>
<text x="65.9" y="74">GND</text>
<text x="73.5" y="74">GND</text>
<text x="109.1" y="74">GND</text>
<text x="116.7" y="74">GND GND</text>
<text x="123.4" y="82.9">GND</text>
<text x="133.6" y="82.9">GND</text>
<text x="32.4" y="92.4">3.3V</text>
<text x="37.6" y="98.9" transform="rotate(-90 37.6 98.9)">RST</text>
<text x="39.2" y="98.9" transform="rotate(-90 39.2 98.9)">RESET</text>
<text x="38" y="134.9">GND</text>
<text x="50.2" y="173.6">GND</text>
<text x="43" y="183.2">GND</text>
<text x="144.1" y="181.3">SWCLK</text>
<text x="144.1" y="183.8">SWDIO</text>
</g>
<g font-size="1.8" fill="#c90d0c">
<text x="253.8" y="85.9">WS2812B</text>
<text x="260" y="165.1">C</text>
</g>
</svg>
